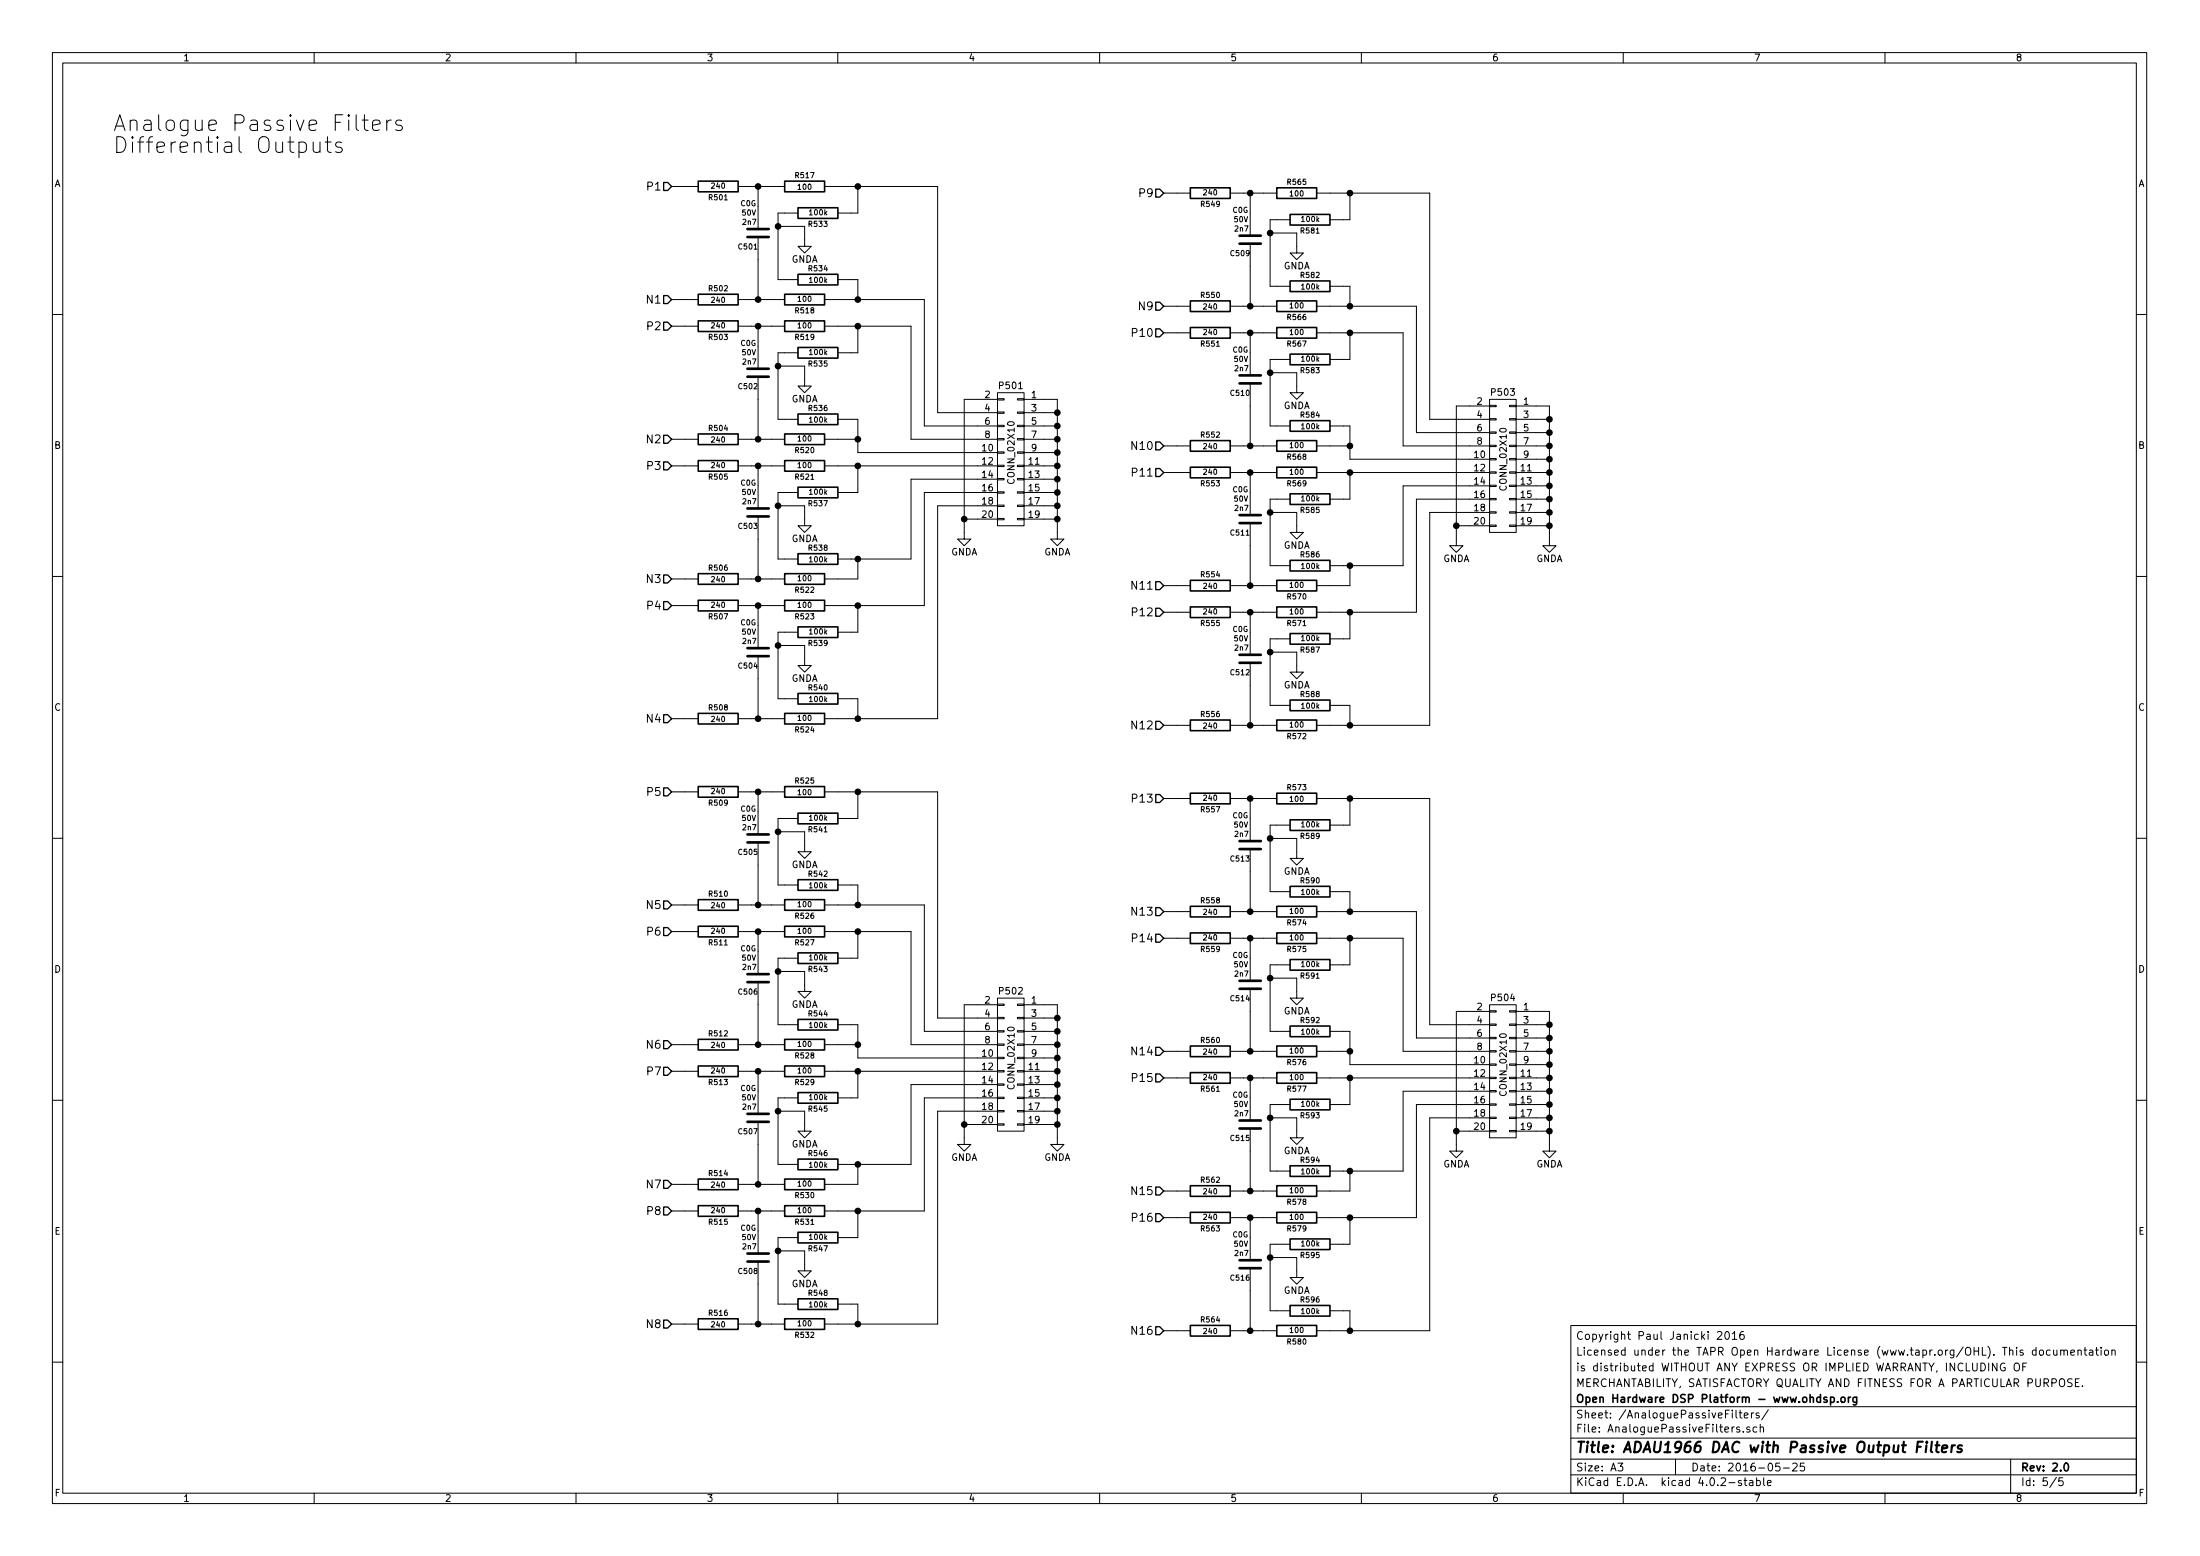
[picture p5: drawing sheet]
<svg xmlns="http://www.w3.org/2000/svg" width="420mm" height="297mm" viewBox="0 0 420 297" stroke-linecap="round" stroke-linejoin="round" font-family="sans-serif">
<g fill="none" stroke="#000" stroke-width=".19">
<path d="M10 10h400v277h-400zM12 12h396v273.1h-396zM60 10v2M110 10v2M160 10v2M210 10v2M260 10v2M310 10v2M360 10v2M59.8 27.1v1.6l.2 .3a.84 .84 0 0 0 1.1-.2M61.1 27.1v2M62.5 26.1v2.6l.2 .3 .5 .1"/>
<path d="M65.2 27.2l-.7-.1-.3 .1-.1 .3 .1 .5 1 .3 .2 .2-.2 .5-.3 .1-.8-.1M69.2 22.9h1.1M69.6 21.9v2.6l.1 .3 .6 .1M71.1 23.9l1.5-.3-.2-.6-.8-.1-.3 .1-.2 .4v1.1l.2 .3 .3 .1 .8-.1M73.9 22.9v2M74.7 22.9a.73 .73 0 0 0-.8 .6M76.7 23l-.7-.1-.3 .1-.1 .4 .1 .4 1 .3 .2 .2-.2 .5-.3 .1-.8-.1M128.3 35.6h5M141 35.6h8.9M144.8 35.6v8.1M157.5 35.6h21.6v43.2h11.4M163.8 35.6v5.1h-3.8"/>
<path d="M222.2 36.9h5.1M234.9 36.9h8.9M238.8 36.9v8.1M251.5 36.9h21.5v43.1h11.5M257.8 36.9v5h-3.8M128.3 57.2h5M141 57.2h8.9M144.8 45.2v12M148.6 43.2h5.1v3.8h1.2l-1.2 1.3-1.3-1.3h1.3M152.4 40.7h-3.8v12.7h3.8M157.5 57.2h19v24.1h14M160 53.4h3.8v3.8"/>
<path d="M222.2 58.5h5.1M234.9 58.5h8.9M238.8 46.5v12M242.6 44.5h5v3.8h1.3l-1.3 1.3-1.2-1.3h1.2M246.4 41.9h-3.8v12.7h3.8M251.5 58.5h19v24.1h14M254 54.6h3.8v3.9M10 60h2M128.3 62.3h5M141 62.3h8.9M144.8 62.3v8.1M144.8 71.9v12"/>
<path d="M148.6 69.9h5.1v3.8h1.2l-1.2 1.3-1.3-1.3h1.3M152.4 67.3h-3.8v12.7h3.8M157.5 62.3h16.5v21.6h16.5M163.8 62.3v5h-3.8M190.5 75h5.1v25.4h-5.1zM190.5 78.6h1.3v.3h-1.3zM190.5 76.1h1.3v.3h-1.3zM190.5 76.2h-6.4v26.7h1.3l-1.3 1.3-1.2-1.3h1.2M194.3 78.6h1.3v.3h-1.3zM194.3 76.1h1.3v.3h-1.3zM195.6 76.2h6.3v26.7h1.3l-1.3 1.3-1.2-1.3h1.2M195.6 78.8h6.3"/>
<path d="M222.2 63.5h5.1M234.9 63.5h8.9M238.8 63.5v8.2M238.8 73.2v11.9M242.6 71.2h5v3.8h1.3l-1.3 1.2-1.2-1.2h1.2M246.4 68.6h-3.8v12.7h3.8M251.5 63.5h16.5v21.6h16.5M257.8 63.5v5.1h-3.8M284.5 76.2h5.1v25.4h-5.1zM284.5 79.9h1.2v.3h-1.2zM284.5 77.4h1.2v.2h-1.2zM284.5 77.5h-6.4v26.7h1.3l-1.3 1.2-1.2-1.2h1.2"/>
<path d="M288.3 79.9h1.3v.3h-1.3zM288.3 77.4h1.3v.2h-1.3zM289.6 77.5h6.3v26.7h1.3l-1.3 1.2-1.3-1.2h1.3M408 60h2M128.3 83.9h5M128.3 88.9h5M141 83.9h8.9M141 88.9h8.9M144.8 88.9v8.2M144.8 98.6v11.9M148.6 96.6h5.1v3.8h1.2l-1.2 1.2-1.3-1.2h1.3M152.4 94h-3.8v12.7h3.8"/>
<path d="M157.5 83.9h6.3M157.5 88.9h33M160 80h3.8v6.4h26.7M163.8 88.9v5.1h-3.8M184.1 99.1h6.4M190.5 99h1.3v.2h-1.3zM190.5 96.4h1.3v.3h-1.3zM190.5 93.9h1.3v.2h-1.3zM190.5 91.3h1.3v.3h-1.3zM190.5 88.8h1.3v.3h-1.3zM190.5 86.3h1.3v.2h-1.3zM190.5 83.7h1.3v.3h-1.3z"/>
<path d="M190.5 81.2h1.3v.2h-1.3zM190.5 96.6h-11.4v40.6h-21.6M190.5 94h-14v21.6h-19M190.5 91.5h-16.5v15.2h-14M194.3 99h1.3v.2h-1.3zM194.3 96.4h1.3v.3h-1.3zM194.3 93.9h1.3v.2h-1.3zM194.3 91.3h1.3v.3h-1.3zM194.3 88.8h1.3v.3h-1.3zM194.3 86.3h1.3v.2h-1.3zM194.3 83.7h1.3v.3h-1.3zM194.3 81.2h1.3v.2h-1.3z"/>
<path d="M195.6 83.9h6.3M195.6 88.9h6.3M195.6 96.6h6.3M195.6 94h6.3M195.6 91.5h6.3M195.6 86.4h6.3M195.6 81.3h6.3M195.6 99.1h6.3M222.2 85.1h5.1M222.2 90.2h5.1M234.9 85.1h8.9M234.9 90.2h8.9"/>
<path d="M238.8 90.2v8.1M238.8 99.9v11.9M242.6 97.8h5v3.8h1.3l-1.3 1.3-1.2-1.3h1.2M246.4 95.3h-3.8v12.7h3.8M251.5 85.1h6.3M251.5 90.2h33M254 81.3h3.8v6.4h26.7M257.8 90.2v5.1h-3.8M284.5 97.7h1.2v.3h-1.2zM284.5 95.2h1.2v.2h-1.2zM284.5 92.6h1.2v.3h-1.2zM284.5 90.1h1.2v.2h-1.2z"/>
<path d="M284.5 87.5h1.2v.3h-1.2zM284.5 85h1.2v.3h-1.2zM284.5 82.5h1.2v.2h-1.2zM284.5 97.8h-11.5v40.7h-21.5M284.5 95.3h-14v21.6h-19M284.5 92.7h-16.5v15.3h-14M288.3 97.7h1.3v.3h-1.3zM288.3 95.2h1.3v.2h-1.3zM288.3 92.6h1.3v.3h-1.3zM288.3 90.1h1.3v.2h-1.3zM288.3 87.5h1.3v.3h-1.3zM288.3 85h1.3v.3h-1.3z"/>
<path d="M288.3 82.5h1.3v.2h-1.3zM289.6 80h6.3M289.6 85.1h6.3M289.6 90.2h6.3M289.6 97.8h6.3M289.6 95.3h6.3M289.6 92.7h6.3M289.6 82.6h6.3M289.6 87.7h6.3M10 110h2M128.3 110.5h5M128.3 115.6h5"/>
<path d="M141 110.5h8.9M141 115.6h8.9M144.8 115.6v8.1M163.8 106.7v3.8h-6.3M163.8 115.6v5.1h-3.8M222.2 111.8h5.1M222.2 116.9h5.1M234.9 111.8h8.9M234.9 116.9h8.9M238.8 116.9v8.1M257.8 108v3.8h-6.3M257.8 116.9v5.1h-3.8"/>
<path d="M278.1 100.4h6.4M284.5 100.2h1.2v.3h-1.2zM288.3 100.2h1.3v.3h-1.3zM289.6 100.4h6.3M408 110h2M128.3 137.2h5M141 137.2h8.9M144.8 125.3v11.9M148.6 123.2h5.1v3.8h1.2l-1.2 1.3-1.3-1.3h1.3M152.4 120.7h-3.8v12.7h3.8M160 133.4h3.8v3.8M222.2 138.5h5.1"/>
<path d="M234.9 138.5h8.9M238.8 126.5v12M242.6 124.5h5v3.8h1.3l-1.3 1.3-1.2-1.3h1.2M246.4 122h-3.8v12.7h3.8M254 134.7h3.8v3.8M128.3 151.2h5M141 151.2h8.9M144.8 151.2v8.1M148.6 158.8h5.1v3.8h1.2l-1.2 1.3-1.3-1.3h1.3M152.4 156.2h-3.8v12.7h3.8M157.5 151.2h21.6v43.1h11.4M163.8 151.2v5h-3.8"/>
<path d="M222.2 152.4h5.1M234.9 152.4h8.9M238.8 152.4v8.2M246.4 157.5h-3.8v12.7h3.8M251.5 152.4h21.5v43.2h11.5M257.8 152.4v5.1h-3.8M10 160h2M128.3 172.8h5M128.3 177.8h5M141 172.8h8.9M141 177.8h8.9M144.8 160.8v12"/>
<path d="M144.8 177.8v8.2M157.5 172.8h19v24.1h14M157.5 177.8h16.5v21.6h16.5M160 168.9h3.8v3.9M163.8 177.8v5.1h-3.8M222.2 174h5.1M222.2 179.1h5.1M234.9 174h8.9M234.9 179.1h8.9M238.8 162.1v11.9M238.8 179.1v8.1M242.6 160.1h5v3.8h1.3l-1.3 1.2-1.2-1.2h1.2"/>
<path d="M251.5 174h19v24.2h14M251.5 179.1h16.5v21.6h16.5M254 170.2h3.8v3.8M257.8 179.1v5.1h-3.8M408 160h2M128.3 199.4h5M141 199.4h8.9M144.8 187.5v11.9M148.6 185.5h5.1v3.8h1.2l-1.2 1.2-1.3-1.2h1.3M152.4 182.9h-3.8v12.7h3.8M157.5 199.4h6.3M160 195.6h3.8v6.4h26.7"/>
<path d="M190.5 190.5h5.1v25.4h-5.1zM190.5 199.3h1.3v.3h-1.3zM190.5 196.8h1.3v.2h-1.3zM190.5 194.2h1.3v.3h-1.3zM190.5 191.7h1.3v.2h-1.3zM190.5 191.8h-6.4v26.7h1.3l-1.3 1.2-1.2-1.2h1.2M194.3 199.3h1.3v.3h-1.3zM194.3 196.8h1.3v.2h-1.3zM194.3 194.2h1.3v.3h-1.3zM194.3 191.7h1.3v.2h-1.3zM195.6 191.8h6.3v26.7h1.3l-1.3 1.2-1.2-1.2h1.2M195.6 199.4h6.3"/>
<path d="M195.6 196.9h6.3M195.6 194.3h6.3M238.8 188.8v11.9M242.6 186.7h5v3.8h1.3l-1.3 1.3-1.2-1.3h1.2M246.4 184.2h-3.8v12.7h3.8M254 196.9h3.8v6.3h26.7M284.5 191.8h5.1v25.4h-5.1zM284.5 198h1.2v.3h-1.2zM284.5 195.5h1.2v.2h-1.2zM284.5 192.9h1.2v.3h-1.2zM284.5 193.1h-6.4v26.6h1.3l-1.3 1.3-1.2-1.3h1.2M288.3 198h1.3v.3h-1.3z"/>
<path d="M288.3 195.5h1.3v.2h-1.3zM288.3 192.9h1.3v.3h-1.3zM289.6 193.1h6.3v26.6h1.3l-1.3 1.3-1.3-1.3h1.3M289.6 198.2h6.3M289.6 195.6h6.3M10 210h2M128.3 204.5h5M141 204.5h8.9M144.8 204.5v8.1M144.8 214.2v11.9M148.6 212.1h5.1v3.8h1.2l-1.2 1.3-1.3-1.3h1.3M152.4 209.6h-3.8v12.7h3.8"/>
<path d="M157.5 204.5h33M163.8 204.5v5.1h-3.8M184.1 214.7h6.4M190.5 214.5h1.3v.3h-1.3zM190.5 212h1.3v.3h-1.3zM190.5 209.5h1.3v.2h-1.3zM190.5 206.9h1.3v.3h-1.3zM190.5 204.4h1.3v.2h-1.3zM190.5 201.8h1.3v.3h-1.3zM190.5 212.1h-11.4v40.7h-21.6M190.5 209.6h-14v21.6h-19M190.5 207h-16.5v15.3h-14"/>
<path d="M194.3 214.5h1.3v.3h-1.3zM194.3 212h1.3v.3h-1.3zM194.3 209.5h1.3v.2h-1.3zM194.3 206.9h1.3v.3h-1.3zM194.3 204.4h1.3v.2h-1.3zM194.3 201.8h1.3v.3h-1.3zM195.6 204.5h6.3M195.6 212.1h6.3M195.6 209.6h6.3M195.6 207h6.3M195.6 214.7h6.3M195.6 202h6.3"/>
<path d="M222.2 200.7h5.1M222.2 205.8h5.1M234.9 200.7h8.9M234.9 205.8h8.9M238.8 205.8v8.1M238.8 215.4v12M242.6 213.4h5v3.8h1.3l-1.3 1.3-1.2-1.3h1.2M246.4 210.9h-3.8v12.7h3.8M251.5 200.7h6.3M251.5 205.8h33M257.8 205.8v5.1h-3.8M278.1 215.9h6.4"/>
<path d="M284.5 215.8h1.2v.3h-1.2zM284.5 213.3h1.2v.2h-1.2zM284.5 210.7h1.2v.3h-1.2zM284.5 208.2h1.2v.2h-1.2zM284.5 205.6h1.2v.3h-1.2zM284.5 203.1h1.2v.3h-1.2zM284.5 200.6h1.2v.2h-1.2zM284.5 213.4h-11.5v40.6h-21.5M284.5 210.9h-14v21.5h-19M284.5 208.3h-16.5v15.3h-14M288.3 215.8h1.3v.3h-1.3zM288.3 213.3h1.3v.2h-1.3z"/>
<path d="M288.3 210.7h1.3v.3h-1.3zM288.3 208.2h1.3v.2h-1.3zM288.3 205.6h1.3v.3h-1.3zM288.3 203.1h1.3v.3h-1.3zM288.3 200.6h1.3v.2h-1.3zM289.6 200.7h6.3M289.6 205.8h6.3M289.6 213.4h6.3M289.6 210.9h6.3M289.6 208.3h6.3M289.6 215.9h6.3M289.6 203.2h6.3"/>
<path d="M408 210h2M128.3 226.1h5M128.3 231.2h5M141 226.1h8.9M141 231.2h8.9M144.8 231.2v8.1M148.6 238.8h5.1v3.8h1.2l-1.2 1.3-1.3-1.3h1.3M152.4 236.3h-3.8v12.7h3.8M163.8 222.3v3.8h-6.3M163.8 231.2v5.1h-3.8M222.2 227.4h5.1M222.2 232.4h5.1"/>
<path d="M234.9 227.4h8.9M234.9 232.4h8.9M238.8 232.4v8.2M246.4 237.5h-3.8v12.7h3.8M257.8 223.6v3.8h-6.3M257.8 232.4v5.1h-3.8M128.3 252.8h5M141 252.8h8.9M144.8 240.8v12M160 249h3.8v3.8M222.2 254h5.1M234.9 254h8.9"/>
<path d="M238.8 242.1v11.9M242.6 240.1h5v3.8h1.3l-1.3 1.2-1.2-1.2h1.2M254 250.2h3.8v3.8M300 253h108v32.1h-108zM328 254.3l.6-.1 .3 .4-1 1.1h1M329.6 254.3l.2-.1a.81 .81 0 0 1 .6 .6 .81 .81 0 0 1-.3 .8l-.2 .1a.79 .79 0 0 1-.3-1.4zM330.8 254.6l.5-.4v1.5M330.8 255.7h.9M333 254.2a.59 .59 0 0 0-.7 .6v.8l.2 .1 .5-.1 .1-.5-.1-.3h-.5l-.2 .3M388.8 257.8l-.4-.1-.3 .3 .1 .6 .2 .1 .4-.1M388.8 257.2v1.5M389.6 257.8l.2-.1 .4 .1 .1 .6-.2 .2-.3 .1-.2-.1z"/>
<path d="M391.5 257.8l-.4-.1-.3 .3 .1 .6 .2 .1 .4-.1M392.2 257.7l.1 .9 .3 .1 .2-.1M392.8 257.7v1M393.5 257.8l.3-.1 .3 .1 .1 .9M393.5 257.7v1M394.2 257.9a.36 .36 0 0 1 .3-.2 .36 .36 0 0 1 .3 .2v.8M395.5 258.2l.7-.1-.1-.3-.4-.1-.2 .2 .1 .7h.5M396.8 257.8l.3-.1 .3 .1 .1 .9M396.8 257.7v1M398 257.7h.6M398.2 257.2v1.3l.4 .2M399.1 257.8h.5l.1 .9"/>
<path d="M399.7 258.1l-.5 .1-.2 .2 .2 .3 .5-.1M400.2 257.7h.6M400.4 257.2v1.3l.4 .2M401.3 257.2v.2M401.3 257.7v1M402 257.8l.2-.1 .4 .1 .1 .6-.1 .2-.4 .1-.2-.1zM403.3 257.8l.2-.1 .4 .1 .1 .9M403.3 257.7v1M10 260h2M300 278.5h108M300 274.5h108M300 268.5h108"/>
<path d="M309 279.3h.9l-.5 .6 .5 .1v.7l-.2 .1-.7-.1M320 278.5v3M331.5 269.2v1.3l.2 .2M332.1 269.7h.6M332.2 272.5a.37 .37 0 0 0-.6 .1l.1 .2 .5 .2 .1 .1-.2 .3-.5-.1M332.3 269.2v1.3l.4 .2M332.9 273.3v.1M333.1 270.2l.7-.1v-.3l-.5-.1-.2 .2 .1 .7h.6M334.2 272.5a.37 .37 0 0 0-.6 .1l.1 .2 .5 .2v.1l-.2 .3-.4-.1M334.5 269.7v1M334.9 269.7l-.4 .3M335.5 272.5l-.4-.1-.3 .3 .1 .6 .2 .1 .4-.1"/>
<path d="M335.9 269.8a.37 .37 0 0 0-.5 .1v.2l.5 .2 .1 .1-.2 .3-.4-.1M336.2 272.5l.2-.1 .4 .1v.9M336.2 271.9v1.5M337.7 269.1l-1.3 2M339.9 279.3h-.7l-.1 .7 .2-.1h.5l.2 .3-.1 .5-.2 .1-.6-.1M342.4 279.5l.6-.2 .2 .4-.9 1.1h.9M344.6 279.3h-.7l-.1 .7 .2-.1h.5l.2 .3-.1 .5-.2 .1-.6-.1M381.4 260.2v1.5l-.9-1.5v1.5M382.9 260.3a.7 .7 0 0 0-.9 .7 .7 .7 0 0 0 .9 .6l.1-.5h-.3M384 278.5v6.6M384.7 260.4l.3-.2a.53 .53 0 0 1 .7 .5v.5a.51 .51 0 0 1-.8 .4 1.05 1.05 0 0 1-.2-1.2zM386.3 260.9h.5"/>
<path d="M387 260.2h-.7v1.5M395.7 263.3l-.6-.1-.2 .3v.3l.8 .3v.5l-.2 .1-.6-.1M396.4 263.9h.5M397.1 263.2h-.7v1.5h.7M397.7 264.6v.1M408 260h2M60 285.1v1.9M110 285.1v1.9M160 285.1v1.9M210 285.1v1.9M260 285.1v1.9M300 281.5h108"/>
<path d="M310 285.1v1.9M332.6 282.7a.37 .37 0 0 0-.6 .1l.1 .2 .5 .2v.1l-.2 .3-.4-.1M333.1 282.6h.5M333.3 282.1v1.3l.3 .2M334.1 282.7h.6l.1 .9M334.8 283h-.5l-.2 .2 .2 .4 .5-.1M335.5 282.7l.4-.1 .3 .3-.1 .6h-.6M335.5 282.1v1.5M336.8 282.1v1.3l.2 .2M337.5 283.1l.8-.1-.1-.3-.4-.1-.3 .2 .1 .7h.6M340.6 280.2h1.1M360 285.1v1.9"/>
<path d="M392.7 282l-1.2 2M394 282.1h-.8v.7l.2-.1h.5l.1 .3v.5l-.2 .1-.6-.1"/>
</g>
<g fill="none" stroke="#000" stroke-width=".3">
<path d="M133.3 34.6h7.7v2h-7.7zM149.9 34.6h7.6v2h-7.6zM152.4 39.7h7.6v2h-7.6zM227.3 35.9h7.6v2h-7.6zM243.8 35.9h7.7v2h-7.7zM133.3 56.2h7.7v2h-7.7zM149.9 56.2h7.6v2h-7.6zM152.4 52.4h7.6v2h-7.6zM227.3 57.4h7.6v2.1h-7.6zM243.8 57.4h7.7v2.1h-7.7zM246.4 40.9h7.6v2.1h-7.6zM246.4 53.6h7.6v2.1h-7.6z"/>
<path d="M133.3 61.3h7.7v2h-7.7zM149.9 61.3h7.6v2h-7.6zM152.4 66.3h7.6v2.1h-7.6zM152.4 79h7.6v2.1h-7.6zM227.3 62.5h7.6v2.1h-7.6zM243.8 62.5h7.7v2.1h-7.7zM246.4 67.6h7.6v2h-7.6zM133.3 82.8h7.7v2.1h-7.7zM133.3 87.9h7.7v2.1h-7.7zM149.9 82.8h7.6v2.1h-7.6zM149.9 87.9h7.6v2.1h-7.6zM152.4 93h7.6v2h-7.6z"/>
<path d="M227.3 84.1h7.6v2h-7.6zM227.3 89.2h7.6v2h-7.6zM243.8 84.1h7.7v2h-7.7zM243.8 89.2h7.7v2h-7.7zM246.4 80.3h7.6v2h-7.6zM246.4 94.3h7.6v2h-7.6zM133.3 109.5h7.7v2h-7.7zM133.3 114.6h7.7v2h-7.7zM149.9 109.5h7.6v2h-7.6zM149.9 114.6h7.6v2h-7.6zM152.4 105.7h7.6v2h-7.6zM152.4 119.7h7.6v2h-7.6z"/>
<path d="M227.3 110.8h7.6v2h-7.6zM227.3 115.9h7.6v2h-7.6zM243.8 110.8h7.7v2h-7.7zM243.8 115.9h7.7v2h-7.7zM246.4 107h7.6v2h-7.6zM133.3 136.2h7.7v2h-7.7zM149.9 136.2h7.6v2h-7.6zM152.4 132.4h7.6v2h-7.6zM227.3 137.5h7.6v2h-7.6zM243.8 137.5h7.7v2h-7.7zM246.4 120.9h7.6v2.1h-7.6zM246.4 133.6h7.6v2.1h-7.6z"/>
<path d="M133.3 150.2h7.7v2h-7.7zM149.9 150.2h7.6v2h-7.6zM152.4 155.2h7.6v2.1h-7.6zM227.3 151.4h7.6v2.1h-7.6zM243.8 151.4h7.7v2.1h-7.7zM246.4 156.5h7.6v2h-7.6zM133.3 171.7h7.7v2.1h-7.7zM133.3 176.8h7.7v2.1h-7.7zM149.9 171.7h7.6v2.1h-7.6zM149.9 176.8h7.6v2.1h-7.6zM152.4 167.9h7.6v2.1h-7.6zM227.3 173h7.6v2h-7.6z"/>
<path d="M227.3 178.1h7.6v2h-7.6zM243.8 173h7.7v2h-7.7zM243.8 178.1h7.7v2h-7.7zM246.4 169.2h7.6v2h-7.6zM133.3 198.4h7.7v2h-7.7zM149.9 198.4h7.6v2h-7.6zM152.4 181.9h7.6v2h-7.6zM152.4 194.6h7.6v2h-7.6zM227.3 199.7h7.6v2h-7.6zM243.8 199.7h7.7v2h-7.7zM246.4 183.2h7.6v2h-7.6zM246.4 195.9h7.6v2h-7.6z"/>
<path d="M133.3 203.5h7.7v2h-7.7zM149.9 203.5h7.6v2h-7.6zM152.4 208.6h7.6v2h-7.6zM227.3 204.8h7.6v2h-7.6zM243.8 204.8h7.7v2h-7.7zM246.4 209.8h7.6v2.1h-7.6zM133.3 225.1h7.7v2h-7.7zM133.3 230.2h7.7v2h-7.7zM149.9 225.1h7.6v2h-7.6zM149.9 230.2h7.6v2h-7.6zM152.4 221.3h7.6v2h-7.6zM152.4 235.2h7.6v2.1h-7.6z"/>
<path d="M227.3 226.4h7.6v2h-7.6zM227.3 231.4h7.6v2.1h-7.6zM243.8 226.4h7.7v2h-7.7zM243.8 231.4h7.7v2.1h-7.7zM246.4 222.5h7.6v2.1h-7.6zM246.4 236.5h7.6v2h-7.6zM133.3 251.8h7.7v2h-7.7zM149.9 251.8h7.6v2h-7.6zM152.4 247.9h7.6v2.1h-7.6zM227.3 253h7.6v2.1h-7.6zM243.8 253h7.7v2.1h-7.7zM246.4 249.2h7.6v2h-7.6z"/>
<path d="M348.9 266.8a.37 .37 0 0 0-.6 .1l.1 .2 .5 .2 .1 .1-.3 .3-.4-.1M349.6 266.8l.4-.1 .3 .3-.1 .6h-.6M349.6 266.7v1.5M351 267.6v.1M351.7 266.8l.2-.1 .4 .1 .1 .6-.2 .2-.3 .1-.2-.1zM353 266.7v1M353.4 266.7l-.4 .3M354.6 266.7l-.1 1.4-.2 .1-.4-.1M354.6 266.8l-.4-.1-.3 .3v.6l.3 .1 .4-.1M394.3 279.5l.2-.2a.81 .81 0 0 1 .6 .6 .81 .81 0 0 1-.3 .8l-.1 .1a.79 .79 0 0 1-.4-1.3z"/>
</g>
<path d="M367.9 275.9l-.1 1.3M368 275.2v.2l.1-.1-.1-.1v.2M369 275.2l-.2 1.7 .2 .3M369.6 275.9h.8M370 275.2l-.2 1.7 .1 .2 .4 .1M370.9 276.6l1-.2-.1-.4h-.7l-.3 .9 .3 .3 .6-.1M372.8 275.9l-.2 1.3M373.4 275.9l-.4 .1-.3 .3M374.7 276l-.5-.1-.3 .4 .2 .3 .5 .1 .1 .2-.2 .2-.1 .1-.6-.1" fill="none" stroke="#000" stroke-width=".41"/>
<g fill="none" stroke="#000" stroke-width=".25">
<path d="M126.7 34.8h.8l.8 .8-.8 .8h-.8zM220.7 36.1h.8l.7 .8-.7 .7h-.8zM126.7 56.4h.8l.8 .8-.8 .7h-.8zM220.7 57.7h.8l.7 .8-.7 .7h-.8zM126.7 61.5h.8l.8 .8-.8 .7h-.8zM220.7 62.8h.8l.7 .7-.7 .8h-.8zM126.7 83.1h.8l.8 .8-.8 .7h-.8zM126.7 88.2h.8l.8 .7-.8 .8h-.8zM220.7 84.4h.8l.7 .7-.7 .8h-.8zM220.7 89.4h.8l.7 .8-.7 .8h-.8zM126.7 109.8h.8l.8 .7-.8 .8h-.8zM126.7 114.8h.8l.8 .8-.8 .8h-.8z"/>
<path d="M220.7 111h.8l.7 .8-.7 .8h-.8zM220.7 116.1h.8l.7 .8-.7 .7h-.8zM126.7 136.4h.8l.8 .8-.8 .8h-.8zM220.7 137.7h.8l.7 .8-.7 .7h-.8zM126.7 150.4h.8l.8 .8-.8 .7h-.8zM220.7 151.7h.8l.7 .7-.7 .8h-.8zM126.7 172h.8l.8 .8-.8 .7h-.8zM126.7 177.1h.8l.8 .7-.8 .8h-.8zM220.7 173.3h.8l.7 .7-.7 .8h-.8zM220.7 178.3h.8l.7 .8-.7 .8h-.8zM126.7 198.7h.8l.8 .7-.8 .8h-.8zM220.7 199.9h.8l.7 .8-.7 .8h-.8z"/>
<path d="M126.7 203.7h.8l.8 .8-.8 .8h-.8zM220.7 205h.8l.7 .8-.7 .7h-.8zM126.7 225.3h.8l.8 .8-.8 .8h-.8zM126.7 230.4h.8l.8 .8-.8 .7h-.8zM220.7 226.6h.8l.7 .8-.7 .7h-.8zM220.7 231.7h.8l.7 .7-.7 .8h-.8zM126.7 252h.8l.8 .8-.8 .7h-.8zM220.7 253.3h.8l.7 .7-.7 .8h-.8z"/>
</g>
<g fill="#000" stroke="#000" stroke-width=".25">
<circle cx="144.8" cy="35.6" r=".51"/>
<circle cx="163.8" cy="35.6" r=".51"/>
<circle cx="238.8" cy="36.9" r=".51"/>
<circle cx="257.8" cy="36.9" r=".51"/>
<circle cx="144.8" cy="57.2" r=".51"/>
<circle cx="148.6" cy="43.2" r=".51"/>
<circle cx="163.8" cy="57.2" r=".51"/>
<circle cx="238.8" cy="58.5" r=".51"/>
<circle cx="242.6" cy="44.5" r=".51"/>
<circle cx="257.8" cy="58.5" r=".51"/>
<circle cx="144.8" cy="62.3" r=".51"/>
<circle cx="148.6" cy="69.9" r=".51"/>
<circle cx="163.8" cy="62.3" r=".51"/>
<circle cx="201.9" cy="78.8" r=".51"/>
<circle cx="238.8" cy="63.5" r=".51"/>
<circle cx="242.6" cy="71.2" r=".51"/>
<circle cx="257.8" cy="63.5" r=".51"/>
<circle cx="144.8" cy="88.9" r=".51"/>
<circle cx="144.8" cy="83.9" r=".51"/>
<circle cx="148.6" cy="96.6" r=".51"/>
<circle cx="163.8" cy="83.9" r=".51"/>
<circle cx="163.8" cy="88.9" r=".51"/>
<circle cx="184.2" cy="99.1" r=".51"/>
<circle cx="201.9" cy="86.4" r=".51"/>
<circle cx="201.9" cy="99.1" r=".51"/>
<circle cx="201.9" cy="94" r=".51"/>
<circle cx="201.9" cy="91.5" r=".51"/>
<circle cx="201.9" cy="88.9" r=".51"/>
<circle cx="201.9" cy="83.9" r=".51"/>
<circle cx="201.9" cy="96.6" r=".51"/>
<circle cx="201.9" cy="81.3" r=".51"/>
<circle cx="238.8" cy="85.1" r=".51"/>
<circle cx="238.8" cy="90.2" r=".51"/>
<circle cx="242.6" cy="97.8" r=".51"/>
<circle cx="257.8" cy="90.2" r=".51"/>
<circle cx="257.8" cy="85.1" r=".51"/>
<circle cx="295.9" cy="90.2" r=".51"/>
<circle cx="295.9" cy="82.6" r=".51"/>
<circle cx="295.9" cy="87.7" r=".51"/>
<circle cx="295.9" cy="95.3" r=".51"/>
<circle cx="295.9" cy="85.1" r=".51"/>
<circle cx="295.9" cy="97.8" r=".51"/>
<circle cx="295.9" cy="92.7" r=".51"/>
<circle cx="295.9" cy="80" r=".51"/>
<circle cx="144.8" cy="115.6" r=".51"/>
<circle cx="144.8" cy="110.5" r=".51"/>
<circle cx="163.8" cy="115.6" r=".51"/>
<circle cx="163.8" cy="106.7" r=".51"/>
<circle cx="238.8" cy="116.9" r=".51"/>
<circle cx="238.8" cy="111.8" r=".51"/>
<circle cx="257.8" cy="108" r=".51"/>
<circle cx="257.8" cy="116.9" r=".51"/>
<circle cx="278.1" cy="100.4" r=".51"/>
<circle cx="295.9" cy="100.4" r=".51"/>
<circle cx="144.8" cy="137.2" r=".51"/>
<circle cx="148.6" cy="123.2" r=".51"/>
<circle cx="163.8" cy="137.2" r=".51"/>
<circle cx="238.8" cy="138.5" r=".51"/>
<circle cx="242.6" cy="124.5" r=".51"/>
<circle cx="257.8" cy="138.5" r=".51"/>
<circle cx="144.8" cy="151.2" r=".51"/>
<circle cx="148.6" cy="158.8" r=".51"/>
<circle cx="163.8" cy="151.2" r=".51"/>
<circle cx="238.8" cy="152.4" r=".51"/>
<circle cx="257.8" cy="152.4" r=".51"/>
<circle cx="144.8" cy="177.8" r=".51"/>
<circle cx="144.8" cy="172.8" r=".51"/>
<circle cx="163.8" cy="177.8" r=".51"/>
<circle cx="163.8" cy="172.8" r=".51"/>
<circle cx="238.8" cy="174" r=".51"/>
<circle cx="238.8" cy="179.1" r=".51"/>
<circle cx="242.6" cy="160.1" r=".51"/>
<circle cx="257.8" cy="179.1" r=".51"/>
<circle cx="257.8" cy="174" r=".51"/>
<circle cx="144.8" cy="199.4" r=".51"/>
<circle cx="148.6" cy="185.5" r=".51"/>
<circle cx="163.8" cy="199.4" r=".51"/>
<circle cx="201.9" cy="196.9" r=".51"/>
<circle cx="201.9" cy="194.3" r=".51"/>
<circle cx="201.9" cy="199.4" r=".51"/>
<circle cx="242.6" cy="186.7" r=".51"/>
<circle cx="295.9" cy="195.6" r=".51"/>
<circle cx="295.9" cy="198.2" r=".51"/>
<circle cx="144.8" cy="204.5" r=".51"/>
<circle cx="148.6" cy="212.1" r=".51"/>
<circle cx="163.8" cy="204.5" r=".51"/>
<circle cx="184.2" cy="214.7" r=".51"/>
<circle cx="201.9" cy="202" r=".51"/>
<circle cx="201.9" cy="212.1" r=".51"/>
<circle cx="201.9" cy="204.5" r=".51"/>
<circle cx="201.9" cy="209.6" r=".51"/>
<circle cx="201.9" cy="207" r=".51"/>
<circle cx="201.9" cy="214.7" r=".51"/>
<circle cx="238.8" cy="205.8" r=".51"/>
<circle cx="238.8" cy="200.7" r=".51"/>
<circle cx="242.6" cy="213.4" r=".51"/>
<circle cx="257.8" cy="205.8" r=".51"/>
<circle cx="257.8" cy="200.7" r=".51"/>
<circle cx="278.1" cy="215.9" r=".51"/>
<circle cx="295.9" cy="210.9" r=".51"/>
<circle cx="295.9" cy="203.2" r=".51"/>
<circle cx="295.9" cy="200.7" r=".51"/>
<circle cx="295.9" cy="208.3" r=".51"/>
<circle cx="295.9" cy="205.8" r=".51"/>
<circle cx="295.9" cy="213.4" r=".51"/>
<circle cx="295.9" cy="215.9" r=".51"/>
<circle cx="144.8" cy="226.1" r=".51"/>
<circle cx="144.8" cy="231.2" r=".51"/>
<circle cx="148.6" cy="238.8" r=".51"/>
<circle cx="163.8" cy="222.3" r=".51"/>
<circle cx="163.8" cy="231.2" r=".51"/>
<circle cx="238.8" cy="227.4" r=".51"/>
<circle cx="238.8" cy="232.4" r=".51"/>
<circle cx="257.8" cy="232.4" r=".51"/>
<circle cx="257.8" cy="223.6" r=".51"/>
<circle cx="144.8" cy="252.8" r=".51"/>
<circle cx="163.8" cy="252.8" r=".51"/>
<circle cx="238.8" cy="254" r=".51"/>
<circle cx="242.6" cy="240.1" r=".51"/>
<circle cx="257.8" cy="254" r=".51"/>
</g>
<g fill="none" stroke="#000" stroke-width=".51">
<path d="M142.7 43.7h4.1M142.7 45.2h4.1M236.7 45h4.1M236.7 46.5h4.1M142.7 70.4h4.1M142.7 71.9h4.1M236.7 71.7h4.1M236.7 73.2h4.1M142.7 97.1h4.1M142.7 98.6h4.1M236.7 98.3h4.1M236.7 99.9h4.1"/>
<path d="M142.7 123.7h4.1M142.7 125.3h4.1M236.7 125h4.1M236.7 126.5h4.1M142.7 159.3h4.1M142.7 160.8h4.1M236.7 160.6h4.1M236.7 162.1h4.1M142.7 186h4.1M142.7 187.5h4.1M236.7 187.2h4.1M236.7 188.8h4.1"/>
<path d="M142.7 212.6h4.1M142.7 214.2h4.1M236.7 213.9h4.1M236.7 215.4h4.1M142.7 239.3h4.1M142.7 240.8h4.1M236.7 240.6h4.1M236.7 242.1h4.1"/>
</g>
<g font-size="4.2">
<text x="21.6" y="25.1">Analogue Passive Filters</text>
<text x="21.6" y="29.2">Differential Outputs</text>
</g>
<text font-size="2.8" x="301" y="277.3">Title: ADAU1966 DAC with Passive Output Filters</text>
<g font-size="2.1">
<text x="123.7" y="36.4">P1</text>
<text x="217.7" y="37.6">P9</text>
<text x="123.6" y="57.9">N1</text>
<text x="217.6" y="59.2">N9</text>
<text x="123.7" y="63">P2</text>
<text x="216.5" y="64.3">P10</text>
<text x="123.6" y="84.6">N2</text>
<text x="123.7" y="89.7">P3</text>
<text x="216.4" y="85.9">N10</text>
<text x="216.5" y="91">P11</text>
<text x="123.6" y="111.3">N3</text>
<text x="216.4" y="112.6">N11</text>
<text x="123.7" y="116.4">P4</text>
<text x="216.5" y="117.6">P12</text>
<text x="123.6" y="138">N4</text>
<text x="216.4" y="139.2">N12</text>
<text x="123.7" y="151.9">P5</text>
<text x="216.5" y="153.2">P13</text>
<text x="123.6" y="173.5">N5</text>
<text x="123.7" y="178.6">P6</text>
<text x="216.4" y="174.8">N13</text>
<text x="216.5" y="179.9">P14</text>
<text x="123.6" y="200.2">N6</text>
<text x="216.4" y="201.5">N14</text>
<text x="123.7" y="205.3">P7</text>
<text x="216.5" y="206.5">P15</text>
<text x="123.6" y="226.9">N7</text>
<text x="123.7" y="231.9">P8</text>
<text x="216.4" y="228.1">N15</text>
<text x="216.5" y="233.2">P16</text>
<text x="123.6" y="253.5">N8</text>
<text x="216.4" y="254.8">N16</text>
<text x="301" y="255.8">Copyright Paul Janicki 2016</text>
<text x="301" y="261.8">is distributed WITHOUT ANY EXPRESS OR IMPLIED WARRANTY, INCLUDING OF</text>
<text x="301" y="258.8">Licensed under the TAPR Open Hardware License (www.tapr.org/OHL). This documentation</text>
<text x="301" y="267.8">Open Hardware DSP Platform - www.ohdsp.org</text>
<text x="301" y="264.8">MERCHANTABILITY, SATISFACTORY QUALITY AND FITNESS FOR A PARTICULAR PURPOSE.</text>
<text x="301" y="273.5">File: AnaloguePassiveFilters.sch</text>
<text x="301" y="270.8">Sheet: /AnaloguePassiveFilters/</text>
<text x="301" y="280.9">Size: A3</text>
<text x="323" y="280.9">Date: 2016-05-25</text>
<text x="386" y="280.9">Rev: 2.0</text>
<text x="301" y="283.7">KiCad E.D.A. kicad 4.0.2-stable</text>
<text x="386" y="283.7">Id: 5/5</text>
</g>
<g font-size="1.8">
<text x="35" y="11.7">1</text>
<text x="85" y="11.7">2</text>
<text x="135" y="11.7">3</text>
<text x="185" y="11.7">4</text>
<text x="235" y="11.7">5</text>
<text x="285" y="11.7">6</text>
<text x="335" y="11.7">7</text>
<text x="385" y="11.7">8</text>
<text x="10.4" y="35.7">A</text>
<text x="408.4" y="35.7">A</text>
<text x="151.1" y="50.1">GNDA</text>
<text x="245.1" y="51.4">GNDA</text>
<text x="151.1" y="76.8">GNDA</text>
<text x="188.1" y="76">2</text>
<text x="191" y="74.3">P501</text>
<text x="197" y="76">1</text>
<text x="282.1" y="77.3">2</text>
<text x="285" y="75.5">P503</text>
<text x="291" y="77.3">1</text>
<text x="188.1" y="78.5">4</text>
<text x="188.1" y="81.1">6</text>
<text x="188.1" y="83.6">8</text>
<text x="197" y="78.5">3</text>
<text x="197" y="81.1">5</text>
<text x="197" y="83.6">7</text>
<text x="245.1" y="78.1">GNDA</text>
<text x="282.1" y="79.8">4</text>
<text x="282.1" y="82.3">6</text>
<text x="291" y="79.8">3</text>
<text x="291" y="82.3">5</text>
<text x="10.4" y="85.7">B</text>
<text x="187.6" y="86.1">10</text>
<text x="187.6" y="88.7">12</text>
<text x="196.5" y="88.7">11</text>
<text x="197" y="86.1">9</text>
<text x="281.6" y="87.4">10</text>
<text x="281.6" y="90">12</text>
<text x="282.1" y="84.9">8</text>
<text x="290.5" y="90">11</text>
<text x="291" y="84.9">7</text>
<text x="291" y="87.4">9</text>
<text x="408.4" y="85.7">B</text>
<text x="187.6" y="91.2">14</text>
<text x="187.6" y="93.8">16</text>
<text x="193.8" y="92" transform="rotate(-90 193.8 92)">CONN_02X10</text>
<text x="196.5" y="91.2">13</text>
<text x="196.5" y="93.8">15</text>
<text x="281.6" y="92.5">14</text>
<text x="281.6" y="95">16</text>
<text x="287.7" y="93.3" transform="rotate(-90 287.7 93.3)">CONN_02X10</text>
<text x="290.5" y="92.5">13</text>
<text x="290.5" y="95">15</text>
<text x="187.6" y="98.8">20</text>
<text x="187.6" y="96.3">18</text>
<text x="196.5" y="96.3">17</text>
<text x="196.5" y="98.8">19</text>
<text x="281.6" y="100.1">20</text>
<text x="281.6" y="97.6">18</text>
<text x="290.5" y="97.6">17</text>
<text x="290.5" y="100.1">19</text>
<text x="151.1" y="103.5">GNDA</text>
<text x="181.6" y="106">GNDA</text>
<text x="199.3" y="106">GNDA</text>
<text x="245.1" y="104.7">GNDA</text>
<text x="275.5" y="107.3">GNDA</text>
<text x="293.3" y="107.3">GNDA</text>
<text x="151.1" y="130.1">GNDA</text>
<text x="245.1" y="131.4">GNDA</text>
<text x="10.4" y="135.7">C</text>
<text x="408.4" y="135.7">C</text>
<text x="151.1" y="165.7">GNDA</text>
<text x="245.1" y="167">GNDA</text>
<text x="10.4" y="185.7">D</text>
<text x="408.4" y="185.7">D</text>
<text x="188.1" y="191.6">2</text>
<text x="191" y="189.8">P502</text>
<text x="197" y="191.6">1</text>
<text x="285" y="191.1">P504</text>
<text x="151.1" y="192.4">GNDA</text>
<text x="188.1" y="194.1">4</text>
<text x="188.1" y="196.6">6</text>
<text x="197" y="194.1">3</text>
<text x="197" y="196.6">5</text>
<text x="245.1" y="193.6">GNDA</text>
<text x="282.1" y="192.8">2</text>
<text x="282.1" y="195.4">4</text>
<text x="282.1" y="197.9">6</text>
<text x="291" y="192.8">1</text>
<text x="291" y="195.4">3</text>
<text x="291" y="197.9">5</text>
<text x="187.6" y="201.7">10</text>
<text x="188.1" y="199.2">8</text>
<text x="197" y="199.2">7</text>
<text x="197" y="201.7">9</text>
<text x="281.6" y="203">10</text>
<text x="282.1" y="200.4">8</text>
<text x="291" y="200.4">7</text>
<text x="291" y="203">9</text>
<text x="187.6" y="204.3">12</text>
<text x="187.6" y="206.8">14</text>
<text x="187.6" y="209.3">16</text>
<text x="193.8" y="207.6" transform="rotate(-90 193.8 207.6)">CONN_02X10</text>
<text x="196.5" y="204.3">11</text>
<text x="196.5" y="206.8">13</text>
<text x="196.5" y="209.3">15</text>
<text x="281.6" y="205.5">12</text>
<text x="281.6" y="208.1">14</text>
<text x="287.7" y="208.9" transform="rotate(-90 287.7 208.9)">CONN_02X10</text>
<text x="290.5" y="205.5">11</text>
<text x="290.5" y="208.1">13</text>
<text x="187.6" y="214.4">20</text>
<text x="187.6" y="211.9">18</text>
<text x="196.5" y="211.9">17</text>
<text x="196.5" y="214.4">19</text>
<text x="281.6" y="215.7">20</text>
<text x="281.6" y="210.6">16</text>
<text x="281.6" y="213.1">18</text>
<text x="290.5" y="210.6">15</text>
<text x="290.5" y="213.1">17</text>
<text x="290.5" y="215.7">19</text>
<text x="151.1" y="219">GNDA</text>
<text x="181.6" y="221.6">GNDA</text>
<text x="199.3" y="221.6">GNDA</text>
<text x="245.1" y="220.3">GNDA</text>
<text x="275.5" y="222.8">GNDA</text>
<text x="293.3" y="222.8">GNDA</text>
<text x="10.4" y="235.7">E</text>
<text x="408.4" y="235.7">E</text>
<text x="151.1" y="245.7">GNDA</text>
<text x="245.1" y="247">GNDA</text>
<text x="10.5" y="285.7">F</text>
<text x="35" y="286.7">1</text>
<text x="85" y="286.7">2</text>
<text x="135" y="286.7">3</text>
<text x="185" y="286.7">4</text>
<text x="235" y="286.7">5</text>
<text x="285" y="286.7">6</text>
<text x="335" y="286.7">7</text>
<text x="385" y="286.7">8</text>
<text x="408.5" y="285.7">F</text>
</g>
<g font-size="1.4">
<text x="152" y="34">R517</text>
<text x="246" y="35.3">R565</text>
<text x="135.5" y="38.2">R501</text>
<text x="136" y="36">240</text>
<text x="141.5" y="39.4">C0G</text>
<text x="141.8" y="41.1">50V</text>
<text x="152.5" y="36.2">100</text>
<text x="154.7" y="41.1">100k</text>
<text x="229.5" y="39.5">R549</text>
<text x="229.9" y="37.3">240</text>
<text x="235.4" y="40.6">C0G</text>
<text x="246.5" y="37.5">100</text>
<text x="141.1" y="47.6">C501</text>
<text x="141.9" y="42.9">2n7</text>
<text x="154.5" y="43.3">R533</text>
<text x="235.7" y="42.4">50V</text>
<text x="235.9" y="44.2">2n7</text>
<text x="248.5" y="44.6">R581</text>
<text x="248.6" y="42.4">100k</text>
<text x="154.5" y="51.8">R534</text>
<text x="154.7" y="54">100k</text>
<text x="235.1" y="48.9">C509</text>
<text x="248.5" y="53">R582</text>
<text x="135.5" y="55.6">R502</text>
<text x="136" y="57.8">240</text>
<text x="152" y="59.8">R518</text>
<text x="152.5" y="57.6">100</text>
<text x="229.5" y="56.9">R550</text>
<text x="229.9" y="59.1">240</text>
<text x="246.5" y="58.9">100</text>
<text x="248.6" y="55.3">100k</text>
<text x="135.5" y="64.9">R503</text>
<text x="136" y="62.7">240</text>
<text x="152" y="64.9">R519</text>
<text x="152.5" y="62.7">100</text>
<text x="229.9" y="63.9">240</text>
<text x="246" y="61.1">R566</text>
<text x="246.5" y="63.9">100</text>
<text x="141.5" y="66">C0G</text>
<text x="141.8" y="67.8">50V</text>
<text x="141.9" y="69.6">2n7</text>
<text x="154.5" y="70">R535</text>
<text x="154.7" y="67.8">100k</text>
<text x="229.5" y="66.2">R551</text>
<text x="235.4" y="67.3">C0G</text>
<text x="235.7" y="69.1">50V</text>
<text x="235.9" y="70.9">2n7</text>
<text x="246" y="66.2">R567</text>
<text x="248.5" y="71.2">R583</text>
<text x="248.6" y="69">100k</text>
<text x="141.1" y="74.3">C502</text>
<text x="235.1" y="75.6">C510</text>
<text x="135.5" y="82.3">R504</text>
<text x="154.5" y="78.4">R536</text>
<text x="154.7" y="80.7">100k</text>
<text x="229.5" y="83.5">R552</text>
<text x="248.5" y="79.7">R584</text>
<text x="248.6" y="81.9">100k</text>
<text x="136" y="84.5">240</text>
<text x="136" y="89.3">240</text>
<text x="152" y="86.5">R520</text>
<text x="152.5" y="84.3">100</text>
<text x="152.5" y="89.3">100</text>
<text x="229.9" y="85.7">240</text>
<text x="246" y="87.7">R568</text>
<text x="246.5" y="85.5">100</text>
<text x="135.5" y="91.6">R505</text>
<text x="141.5" y="92.7">C0G</text>
<text x="141.8" y="94.5">50V</text>
<text x="152" y="91.6">R521</text>
<text x="154.7" y="94.4">100k</text>
<text x="229.5" y="92.8">R553</text>
<text x="229.9" y="90.6">240</text>
<text x="235.4" y="94">C0G</text>
<text x="235.7" y="95.7">50V</text>
<text x="246" y="92.8">R569</text>
<text x="246.5" y="90.6">100</text>
<text x="248.6" y="95.7">100k</text>
<text x="141.1" y="101">C503</text>
<text x="141.9" y="96.3">2n7</text>
<text x="154.5" y="96.6">R537</text>
<text x="235.9" y="97.5">2n7</text>
<text x="248.5" y="97.9">R585</text>
<text x="154.5" y="105.1">R538</text>
<text x="154.7" y="107.3">100k</text>
<text x="235.1" y="102.2">C511</text>
<text x="248.5" y="106.4">R586</text>
<text x="135.5" y="108.9">R506</text>
<text x="136" y="111.1">240</text>
<text x="152" y="113.1">R522</text>
<text x="152.5" y="110.9">100</text>
<text x="229.5" y="110.2">R554</text>
<text x="229.9" y="112.4">240</text>
<text x="246.5" y="112.2">100</text>
<text x="248.6" y="108.6">100k</text>
<text x="135.5" y="118.2">R507</text>
<text x="136" y="116">240</text>
<text x="141.5" y="119.4">C0G</text>
<text x="152" y="118.2">R523</text>
<text x="152.5" y="116">100</text>
<text x="229.5" y="119.5">R555</text>
<text x="229.9" y="117.3">240</text>
<text x="246" y="114.4">R570</text>
<text x="246" y="119.5">R571</text>
<text x="246.5" y="117.3">100</text>
<text x="141.8" y="121.1">50V</text>
<text x="141.9" y="122.9">2n7</text>
<text x="154.5" y="123.3">R539</text>
<text x="154.7" y="121.1">100k</text>
<text x="235.4" y="120.6">C0G</text>
<text x="235.7" y="122.4">50V</text>
<text x="235.9" y="124.2">2n7</text>
<text x="248.5" y="124.6">R587</text>
<text x="248.6" y="122.4">100k</text>
<text x="141.1" y="127.6">C504</text>
<text x="154.5" y="131.8">R540</text>
<text x="235.1" y="128.9">C512</text>
<text x="135.5" y="135.6">R508</text>
<text x="136" y="137.8">240</text>
<text x="152.5" y="137.6">100</text>
<text x="154.7" y="134">100k</text>
<text x="229.5" y="136.9">R556</text>
<text x="248.5" y="133.1">R588</text>
<text x="248.6" y="135.3">100k</text>
<text x="152" y="139.8">R524</text>
<text x="229.9" y="139.1">240</text>
<text x="246" y="141.1">R572</text>
<text x="246.5" y="138.9">100</text>
<text x="152" y="149.6">R525</text>
<text x="135.5" y="153.8">R509</text>
<text x="136" y="151.6">240</text>
<text x="141.5" y="154.9">C0G</text>
<text x="152.5" y="151.8">100</text>
<text x="229.5" y="155.1">R557</text>
<text x="229.9" y="152.8">240</text>
<text x="246" y="150.8">R573</text>
<text x="246.5" y="153">100</text>
<text x="141.8" y="156.7">50V</text>
<text x="141.9" y="158.5">2n7</text>
<text x="154.5" y="158.9">R541</text>
<text x="154.7" y="156.7">100k</text>
<text x="235.4" y="156.2">C0G</text>
<text x="235.7" y="158">50V</text>
<text x="235.9" y="159.8">2n7</text>
<text x="248.5" y="160.1">R589</text>
<text x="248.6" y="157.9">100k</text>
<text x="141.1" y="163.2">C505</text>
<text x="154.5" y="167.3">R542</text>
<text x="235.1" y="164.5">C513</text>
<text x="135.5" y="171.2">R510</text>
<text x="136" y="173.4">240</text>
<text x="152.5" y="173.2">100</text>
<text x="154.7" y="169.6">100k</text>
<text x="229.5" y="172.4">R558</text>
<text x="248.5" y="168.6">R590</text>
<text x="248.6" y="170.8">100k</text>
<text x="136" y="178.2">240</text>
<text x="152" y="175.4">R526</text>
<text x="152.5" y="178.2">100</text>
<text x="229.9" y="174.6">240</text>
<text x="229.9" y="179.5">240</text>
<text x="246" y="176.6">R574</text>
<text x="246.5" y="174.4">100</text>
<text x="246.5" y="179.5">100</text>
<text x="135.5" y="180.5">R511</text>
<text x="141.5" y="181.6">C0G</text>
<text x="141.8" y="183.4">50V</text>
<text x="141.9" y="185.2">2n7</text>
<text x="152" y="180.5">R527</text>
<text x="154.5" y="185.5">R543</text>
<text x="154.7" y="183.3">100k</text>
<text x="229.5" y="181.7">R559</text>
<text x="235.4" y="182.9">C0G</text>
<text x="235.7" y="184.6">50V</text>
<text x="246" y="181.7">R575</text>
<text x="248.6" y="184.6">100k</text>
<text x="141.1" y="189.9">C506</text>
<text x="235.1" y="191.1">C514</text>
<text x="235.9" y="186.4">2n7</text>
<text x="248.5" y="186.8">R591</text>
<text x="135.5" y="197.8">R512</text>
<text x="154.5" y="194">R544</text>
<text x="154.7" y="196.2">100k</text>
<text x="248.5" y="195.3">R592</text>
<text x="248.6" y="197.5">100k</text>
<text x="136" y="200">240</text>
<text x="152" y="202">R528</text>
<text x="152.5" y="199.8">100</text>
<text x="229.5" y="199.1">R560</text>
<text x="229.9" y="201.3">240</text>
<text x="246" y="203.3">R576</text>
<text x="246.5" y="201.1">100</text>
<text x="135.5" y="207.1">R513</text>
<text x="136" y="204.9">240</text>
<text x="141.5" y="208.3">C0G</text>
<text x="152" y="207.1">R529</text>
<text x="152.5" y="204.9">100</text>
<text x="154.7" y="210">100k</text>
<text x="229.5" y="208.4">R561</text>
<text x="229.9" y="206.2">240</text>
<text x="235.4" y="209.5">C0G</text>
<text x="246" y="208.4">R577</text>
<text x="246.5" y="206.2">100</text>
<text x="141.8" y="210">50V</text>
<text x="141.9" y="211.8">2n7</text>
<text x="154.5" y="212.2">R545</text>
<text x="235.7" y="211.3">50V</text>
<text x="235.9" y="213.1">2n7</text>
<text x="248.5" y="213.5">R593</text>
<text x="248.6" y="211.3">100k</text>
<text x="141.1" y="216.5">C507</text>
<text x="154.5" y="220.7">R546</text>
<text x="235.1" y="217.8">C515</text>
<text x="248.5" y="222">R594</text>
<text x="135.5" y="224.5">R514</text>
<text x="136" y="226.7">240</text>
<text x="152.5" y="226.5">100</text>
<text x="154.7" y="222.9">100k</text>
<text x="229.5" y="225.8">R562</text>
<text x="229.9" y="228">240</text>
<text x="246.5" y="227.8">100</text>
<text x="248.6" y="224.2">100k</text>
<text x="135.5" y="233.8">R515</text>
<text x="136" y="231.6">240</text>
<text x="152" y="228.7">R530</text>
<text x="152" y="233.8">R531</text>
<text x="152.5" y="231.6">100</text>
<text x="229.9" y="232.9">240</text>
<text x="246" y="230">R578</text>
<text x="246.5" y="232.9">100</text>
<text x="141.5" y="234.9">C0G</text>
<text x="141.8" y="236.7">50V</text>
<text x="141.9" y="238.5">2n7</text>
<text x="154.5" y="238.9">R547</text>
<text x="154.7" y="236.7">100k</text>
<text x="229.5" y="235.1">R563</text>
<text x="235.4" y="236.2">C0G</text>
<text x="235.7" y="238">50V</text>
<text x="235.9" y="239.8">2n7</text>
<text x="246" y="235.1">R579</text>
<text x="248.6" y="237.9">100k</text>
<text x="141.1" y="243.2">C508</text>
<text x="235.1" y="244.5">C516</text>
<text x="248.5" y="240.1">R595</text>
<text x="135.5" y="251.2">R516</text>
<text x="154.5" y="247.4">R548</text>
<text x="154.7" y="249.6">100k</text>
<text x="248.5" y="248.6">R596</text>
<text x="248.6" y="250.8">100k</text>
<text x="136" y="253.4">240</text>
<text x="152" y="255.4">R532</text>
<text x="152.5" y="253.2">100</text>
<text x="229.5" y="252.4">R564</text>
<text x="229.9" y="254.6">240</text>
<text x="246" y="256.7">R580</text>
<text x="246.5" y="254.4">100</text>
</g>
</svg>
